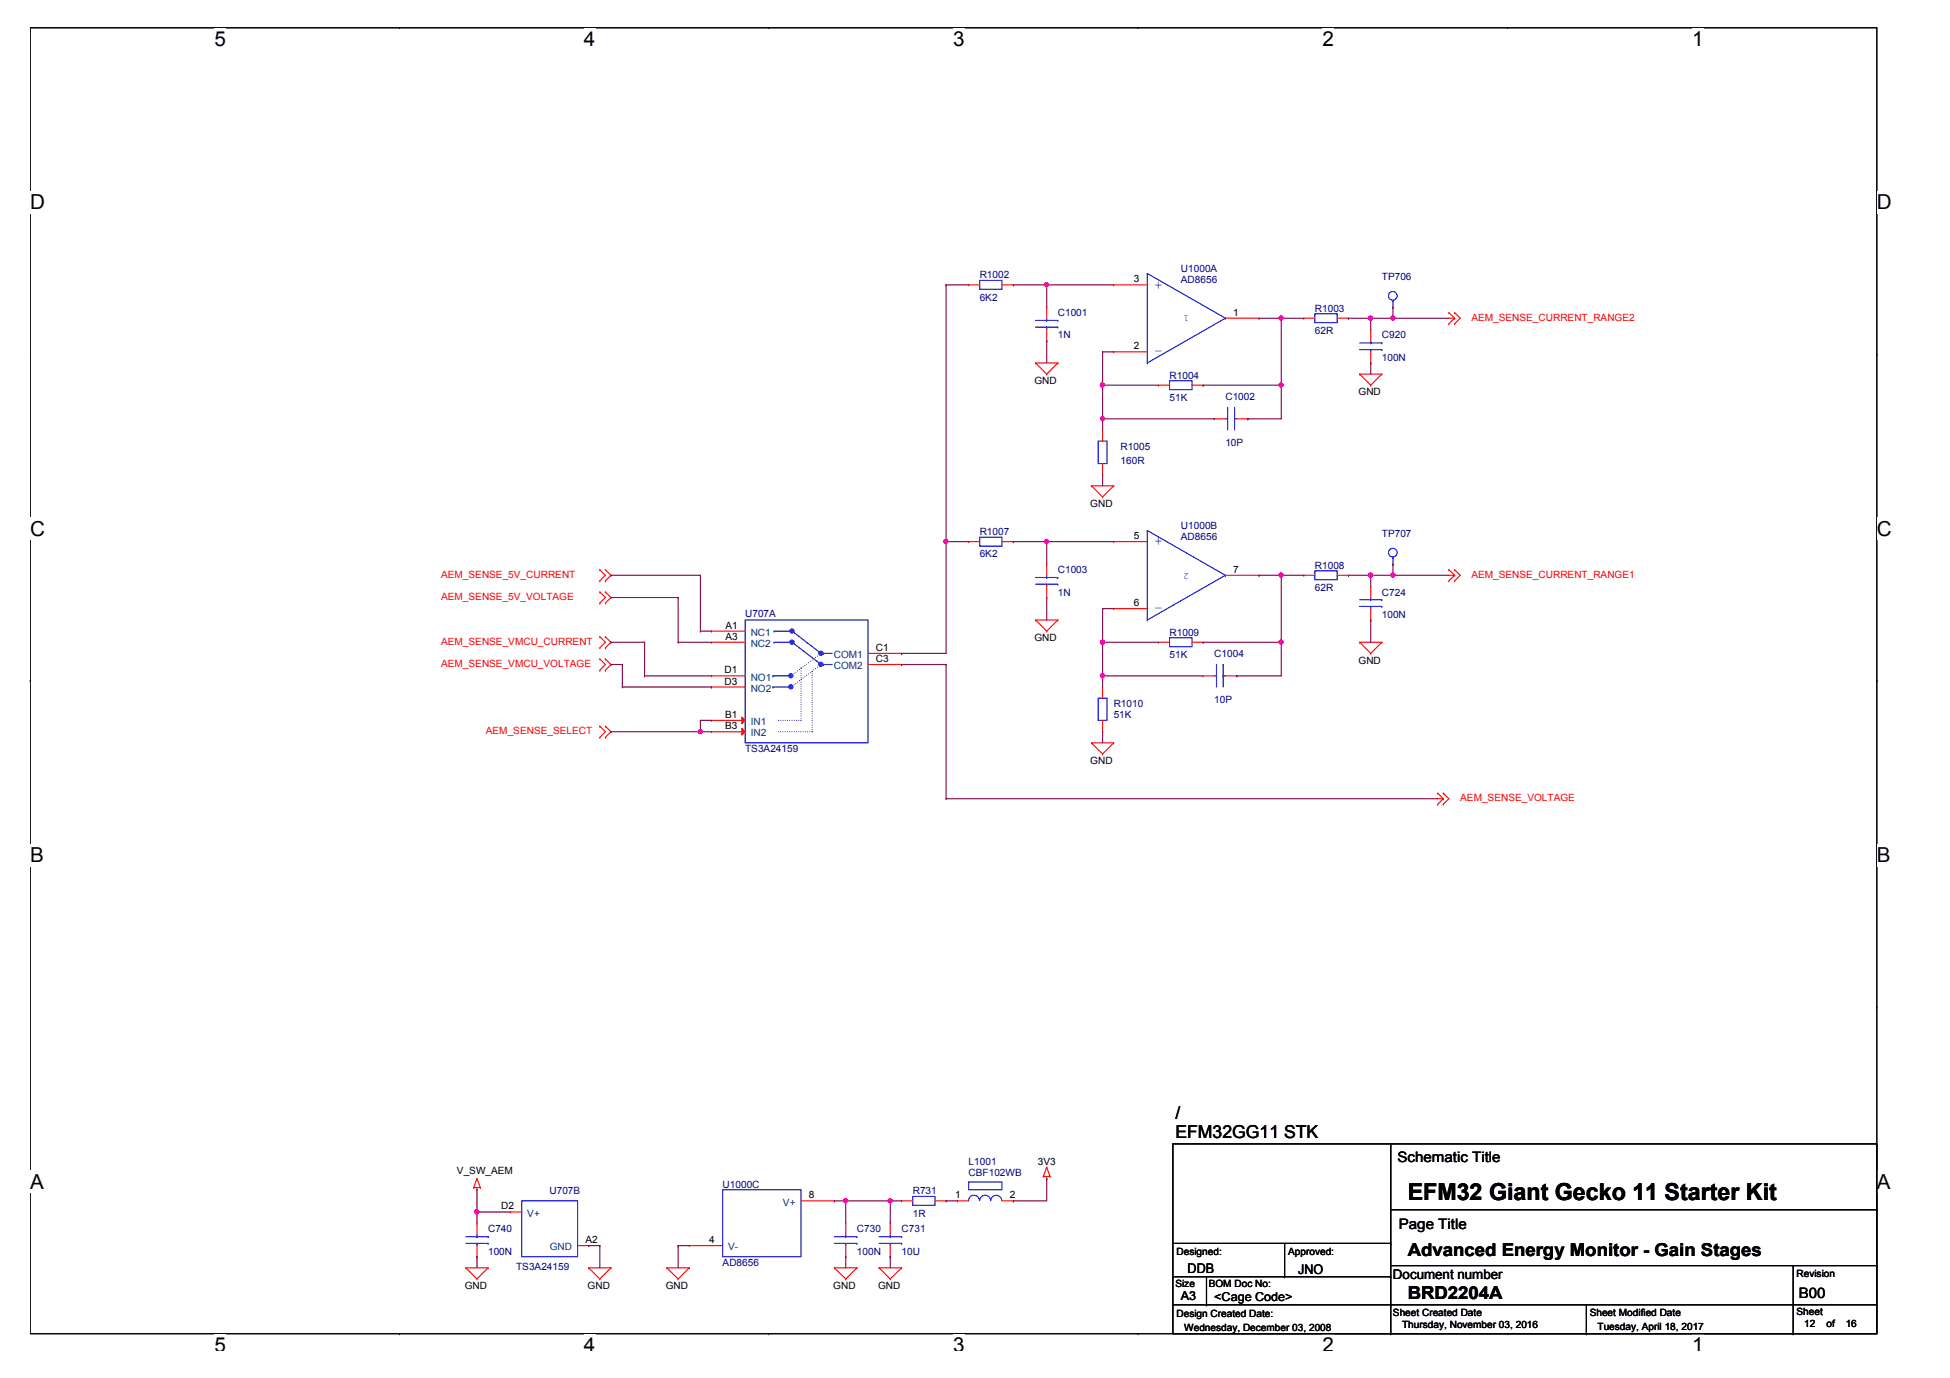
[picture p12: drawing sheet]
<svg xmlns="http://www.w3.org/2000/svg" width="297mm" height="210mm" viewBox="0 0 297 210" stroke-linecap="round" stroke-linejoin="round" font-family="sans-serif">
<path d="M4.6 4.2h281.3v199h-281.3z" fill="none" stroke="#000" stroke-width=".17"/>
<g fill="#fff">
<path d="M32.7 4.2h1.7v3.5h-1.7z"/>
<path d="M32.7 203.2h1.7v2.5h-1.7z"/>
</g>
<path d="M60.8 4.2h.1M60.8 203.2h.1" fill="none" stroke="#000" stroke-width=".17"/>
<g fill="#fff">
<path d="M89 4.2h1.7v3.5h-1.7z"/>
<path d="M89 203.2h1.7v2.5h-1.7z"/>
</g>
<path d="M117.1 4.2h.1M117.1 203.2h.1" fill="none" stroke="#000" stroke-width=".17"/>
<g fill="#fff">
<path d="M145.2 4.2h1.8v3.5h-1.8z"/>
<path d="M145.2 203.2h1.8v2.5h-1.8z"/>
</g>
<path d="M173.4 4.2h.1M173.4 203.2h.1" fill="none" stroke="#000" stroke-width=".17"/>
<g fill="#fff">
<path d="M201.5 4.2h1.7v3.5h-1.7z"/>
<path d="M201.5 203.2h1.7v2.5h-1.7z"/>
</g>
<path d="M229.6 4.2h.1M229.6 203.2h.1" fill="none" stroke="#000" stroke-width=".17"/>
<g fill="#fff">
<path d="M257.7 4.2h1.8v3.5h-1.8z"/>
<path d="M257.7 203.2h1.8v2.5h-1.8z"/>
<path d="M4.6 29.1h2.2v3.5h-2.2z"/>
<path d="M285.9 29.1h2.2v3.5h-2.2z"/>
<path d="M4.6 78.8h2.2v3.5h-2.2z"/>
<path d="M285.9 78.8h2.2v3.5h-2.2z"/>
</g>
<path d="M4.6 53.9h.1M285.9 53.9h.1" fill="none" stroke="#000" stroke-width=".17"/>
<g fill="#fff">
<path d="M4.6 128.5h2.1v3.5h-2.1z"/>
<path d="M285.9 128.5h2.1v3.5h-2.1z"/>
</g>
<path d="M4.6 103.7h.1M285.9 103.7h.1" fill="none" stroke="#000" stroke-width=".17"/>
<path d="M4.6 103.7h.1M285.9 103.7h.1" fill="none" stroke="#000" stroke-width=".15"/>
<g fill="#fff">
<path d="M4.6 178.3h2.1v3.4h-2.1z"/>
<path d="M285.9 178.3h2.1v3.4h-2.1z"/>
</g>
<g fill="none" stroke="#000" stroke-width=".17">
<path d="M4.6 153.4h.1M285.9 153.4h.1M178.7 174.2h107.2v29h-107.2zM211.9 174.2v29M178.7 198.8h.1M178.7 198.8h107.2M178.7 194.5h33.2M178.7 189.4h33.2M183.8 198.8h.1M183.8 194.5v4.3M195.7 194.5h.1M195.7 189.4v5.1"/>
<path d="M211.9 198.8h.1M211.9 194.5h.1M211.9 189.4h.1M211.9 184.3h74M211.9 192.8h74M241.7 198.8v4.4M273.1 198.8h.1M273.1 192.8v10.4M285.9 184.3h.1M285.9 192.8h.1M211.9 203.2h.1M241.7 203.2h.1"/>
<path d="M273.1 203.2h.1"/>
</g>
<g fill="none" stroke="#f00" stroke-width=".17">
<path d="M157.7 55.3h.1M157.7 55.3h3.4M157.7 55.3l1.7 1.7M159.4 57h.1M161.1 55.3h.1M161.1 55.3l-1.7 1.7M169.6 53.6h.1M169.6 43.4h.1M169.6 53.6h5.2M169.6 43.4h5.2M176.5 58.7h.1M176.5 58.7h1.7"/>
<path d="M181.6 58.7h1.7M183.3 58.7h.1M186.7 48.5h5.1M191.8 48.5h.1M207.1 57h.1M207.1 57h3.4M207.1 57l1.7 1.7M208.8 58.7h.1M210.5 57h.1M210.5 57l-1.7 1.7M220.7 47.6h.1M220.7 49.3h.1"/>
<path d="M220.7 47.6l.9 .9M220.7 48.5h.9M221.6 47.6h.1M221.6 49.3h.1M221.6 48.5h.1M221.6 47.6l.8 .9-.8 .8M221.6 48.5l-.9 .8M166.3 74h.1M166.3 74h3.3M166.3 74l1.7 1.7M168 75.7h.1M168 72.3h.1"/>
<path d="M168 65.5h.1M168 65.5v1.7M168 70.6v1.7M169.6 74h.1M169.6 74l-1.6 1.7M185 63.8h.1M185 63.8h1.7M188.4 63.8h1.7M190.1 63.8h.1M91.4 86.8h.1M91.4 88.5h.1M91.4 90.2h.1"/>
<path d="M91.4 91.9h.1M91.4 97h.1M91.4 98.7h.1M91.4 86.8l.8 .8-.8 .9M91.4 90.2l.8 .8-.8 .9M91.4 97l.8 .8-.8 .9M92.2 86.8h.1M92.2 88.5h.1M92.2 90.2h.1M92.2 91.9h.1M92.2 97h.1M92.2 98.7h.1"/>
<path d="M92.2 86.8l.9 .8-.9 .9M92.2 90.2l.9 .8-.9 .9M92.2 97l.9 .8-.9 .9M147.5 82.5h.1M147.5 82.5h1.7M152.6 82.5h1.8M154.4 82.5h.1M157.7 94.4h.1M157.7 94.4h3.4M157.7 94.4l1.7 1.7M159.4 96.1h.1M161.1 94.4h.1"/>
<path d="M161.1 94.4l-1.7 1.7M169.6 92.7h.1M169.6 82.5h.1M169.6 82.5h5.2M169.6 92.7h5.2M186.7 87.6h5.1M191.8 87.6h.1M198.6 87.6h.1M198.6 87.6h1.7M203.7 87.6h1.7M205.4 87.6h.1M207.1 97.8h.1"/>
<path d="M207.1 97.8h3.4M207.1 97.8l1.7 1.7M208.8 99.5h.1M208.8 89.3h.1M208.8 94.4h.1M208.8 89.3v1.7M208.8 92.7v1.7M210.5 97.8h.1M210.5 97.8l-1.7 1.7M220.7 86.8h.1M220.7 88.5h.1M220.7 86.8l.9 .8"/>
<path d="M220.7 87.6h.9M221.6 86.8h.1M221.6 88.5h.1M221.6 87.6h.1M221.6 86.8l.8 .8-.8 .9M221.6 87.6l-.9 .9M91.4 110.6h.1M91.4 112.3h.1M91.4 100.4h.1M91.4 102.1h.1M91.4 110.6l.8 .9-.8 .8M91.4 100.4l.8 .8-.8 .9"/>
<path d="M92.2 110.6h.1M92.2 112.3h.1M92.2 100.4h.1M92.2 102.1h.1M92.2 110.6l.9 .9-.9 .8M92.2 100.4l.9 .8-.9 .9M166.3 113.2h.1M166.3 113.2h3.3M166.3 113.2l1.7 1.6M168 114.8h.1M168 111.5h.1M168 104.6h.1"/>
<path d="M168 104.6v1.7M168 109.7v1.8M169.6 113.2h.1M169.6 113.2l-1.6 1.6M219 120.8h.1M219 122.5h.1M219 120.8l.9 .9M219 121.7h.9M219.9 120.8h.1M219.9 122.5h.1M219.9 121.7h.1M219.9 120.8l.8 .9-.8 .8"/>
<path d="M219.9 121.7l-.9 .8M72.7 179.5h.1M72.7 179.5l-.5 1.4M72.7 179.5l.5 1.4M158.9 179.2h.1M158.9 179.2h1M159.4 179.5h.1M159.4 177.8h.1M159.4 179.2v.3M159.4 177.8l-.5 1.4M159.4 177.8l.5 1.4M159.9 179.2h.1"/>
<path d="M71 193.1h.1M71 193.1h3.4M71 193.1l1.7 1.7M72.2 180.9h.1M72.2 180.9h1M72.7 194.8h.1M72.7 181.2h.1M72.7 186.3h.1M72.7 191.4h.1M72.7 180.9v.3M72.7 186.3v1.7M72.7 189.7v1.7"/>
<path d="M73.2 180.9h.1M74.4 193.1h.1M74.4 193.1l-1.7 1.7M89.7 193.1h.1M89.7 193.1h3.4M89.7 193.1l1.7 1.7M91.4 194.8h.1M93.1 193.1h.1M93.1 193.1l-1.7 1.7M101.6 193.1h.1M101.6 193.1h3.4M101.6 193.1l1.7 1.7"/>
<path d="M103.3 194.8h.1M105 193.1h.1M105 193.1l-1.7 1.7M127.1 193.1h.1M127.1 193.1h3.4M127.1 193.1l1.7 1.7M128.8 194.8h.1M128.8 186.3h.1M128.8 191.4h.1M128.8 186.3v1.7M128.8 189.7v1.7M130.5 193.1h.1"/>
<path d="M130.5 193.1l-1.7 1.7M133.9 193.1h.1M133.9 193.1h3.4M133.9 193.1l1.7 1.7M135.6 194.8h.1M137.3 193.1h.1M137.3 182.9h.1M137.3 193.1l-1.7 1.7M137.3 182.9h1.7M142.4 182.9h1.7M144.1 182.9h.1"/>
</g>
<g fill="none" stroke="#00f" stroke-width=".17">
<path d="M174.8 55.3h.1M174.8 41.7h.1M174.8 41.7v13.6M174.8 41.7l11.9 6.8M178.2 58h3.4v1.4h-3.4zM186.7 48.5h.1M186.7 48.5l-11.9 6.8M167.3 67.2h1.3v3.4h-1.3zM186.7 63.8h.3M187 62.1h.1M187 63.8h.1M187 62.1v3.4"/>
<path d="M188.1 62.1h.1M188.1 63.8h.1M188.1 62.1v3.4M188.1 63.8h.3M113.5 94.4h18.7v18.8h-18.7zM120.7 96.1h.1M120.7 97.8h.1M120.7 96.1l4.4 3.4M120.7 97.8l4.4 3.4M149.2 81.8h3.4v1.4h-3.4zM174.8 94.4h.1M174.8 80.8h.1"/>
<path d="M174.8 80.8v13.6M174.8 80.8l11.9 6.8M186.7 87.6h.1M186.7 87.6l-11.9 6.8M200.3 87h3.4v1.3h-3.4zM207.1 91.4h3.4M207.1 92.4h3.4M208.8 92.4h.1M208.8 91.4h.1M208.8 91v.4M208.8 92.4v.3M210.5 91.4h.1"/>
<path d="M210.5 92.4h.1M167.3 106.3h1.3v3.4h-1.3zM71 188.4h3.4M71 189.4h3.4M72.7 189.4h.1M72.7 188.4h.1M72.7 188v.4M72.7 189.4v.3M74.4 188.4h.1M74.4 189.4h.1M127.1 188.4h3.4M127.1 189.4h3.4"/>
<path d="M128.8 189.4h.1M128.8 188.4h.1M128.8 188v.4M128.8 189.4v.3M130.5 188.4h.1M130.5 189.4h.1M139 182.2h3.4v1.4h-3.4z"/>
</g>
<path d="M125.1 99.5l-4.6 3.5M118.6 111.5h.1M120.5 103h.1M120.5 104.6h.1M122 109.7v-8M122 101.7h.1M123.7 111.5h-5.1M123.7 111.5v-9.2M123.7 102.3h.1M125.1 101.2l-4.6 3.4" fill="none" stroke="#00f" stroke-width=".17" stroke-dasharray="0 .3"/>
<circle cx="120.5" cy="104.6" r=".32" fill="#00f"/>
<circle cx="120.5" cy="104.6" r=".32" fill="none" stroke="#00f" stroke-width=".17"/>
<circle cx="120.5" cy="102.9" r=".32" fill="#00f"/>
<g fill="none" stroke="#00f" stroke-width=".17">
<path d="M117.9 96.1h.1M117.9 96.1h2.4M117.7 103h.1M117.7 104.6h.1M117.7 103h2.5M117.7 104.6h2.5"/>
<circle cx="120.5" cy="102.9" r=".32"/>
</g>
<path d="M118.6 109.7h.1M122 109.7h-3.4" fill="none" stroke="#00f" stroke-width=".17" stroke-dasharray="0 .3"/>
<circle cx="120.6" cy="96.1" r=".32" fill="#00f"/>
<g fill="none" stroke="#00f" stroke-width=".17">
<path d="M117.9 97.8h.1M117.9 97.8h2.4"/>
<circle cx="120.6" cy="96.1" r=".32"/>
</g>
<circle cx="120.6" cy="97.8" r=".32" fill="#00f"/>
<g fill="none" stroke="#00f" stroke-width=".17">
<path d="M125.4 99.5h.1M125.4 99.5h1.4"/>
<circle cx="120.6" cy="97.8" r=".32"/>
</g>
<circle cx="125" cy="99.5" r=".32" fill="#00f"/>
<circle cx="125" cy="99.5" r=".32" fill="none" stroke="#00f" stroke-width=".17"/>
<circle cx="125" cy="101.2" r=".32" fill="#00f"/>
<g fill="none" stroke="#00f" stroke-width=".17">
<path d="M125.4 101.2h.1M125.4 101.2h1.4"/>
<circle cx="125" cy="101.2" r=".32"/>
</g>
<path d="M108.4 96.1h.1M108.4 96.1h5.1M132.2 99.5h5.1M137.3 99.5h.1M108.4 103h.1M108.4 103h5.1" fill="none" stroke="#f00" stroke-width=".17"/>
<path d="M113 109.2l.5 .5-.5 .5z" fill="#f00"/>
<path d="M108.4 97.8h.1M108.4 97.8h5.1M108.4 109.7h.1M108.4 104.6h.1M108.4 109.7h5.1M108.4 104.6h5.1M113 109.2l.5 .5-.5 .5zM132.2 101.2h5.1M137.3 101.2h.1" fill="none" stroke="#f00" stroke-width=".17"/>
<path d="M113 111l.5 .5-.5 .5z" fill="#f00"/>
<g fill="none" stroke="#f00" stroke-width=".17">
<path d="M147.5 43.4h.1M147.5 43.4h1.7M152.6 43.4h1.8M154.4 43.4h.1M159.4 46.8h.1M159.4 51.9h.1M159.4 46.8v1.7M159.4 50.2v1.7M198.6 48.5h.1M198.6 48.5h1.7M203.7 48.5h1.7M205.4 48.5h.1"/>
<path d="M208.8 50.2h.1M208.8 55.3h.1M208.8 50.2v1.7M208.8 53.6v1.7M212.2 46.8h.1M159.4 85.9h.1M159.4 91h.1M159.4 85.9v1.7M159.4 89.3v1.7M176.5 97.8h.1M176.5 97.8h1.7M181.6 97.8h1.7"/>
<path d="M183.3 97.8h.1M212.2 85.9h.1M108.4 111.5h.1M108.4 111.5h5.1M113 111l.5 .5-.5 .5zM183.3 103h.1M183.3 103h1.7M186.7 103h1.7M188.4 103h.1M77.8 184.6h.1M77.8 184.6h1.7M88 189.7h1.7"/>
<path d="M89.7 189.7h.1M105 189.7h.1M105 189.7h5.1M122 182.9h5.1M127.1 182.9h.1M135.6 186.3h.1M135.6 191.4h.1M135.6 186.3v1.7M135.6 189.7v1.7M145.9 182.9h.1M145.9 182.9h1.6M152.6 182.9h1.8"/>
<path d="M154.4 182.9h.1"/>
</g>
<g fill="none" stroke="#00f" stroke-width=".17">
<path d="M149.2 42.7h3.4v1.4h-3.4zM157.7 48.8h3.4M157.7 49.8h3.4M159.4 49.8h.1M159.4 48.8h.1M159.4 48.5v.3M159.4 49.8v.4M161.1 48.8h.1M161.1 49.8h.1M200.3 47.8h3.4v1.3h-3.4zM207.1 52.2h3.4M207.1 53.3h3.4"/>
<path d="M208.8 53.3h.1M208.8 52.2h.1M208.8 51.9v.3M208.8 53.3v.3M210.5 52.2h.1M210.5 53.3h.1M212.2 45.8h.1M212.2 45.8v1M157.7 88h3.4M157.7 89h3.4M159.4 89h.1M159.4 88h.1"/>
<path d="M159.4 87.6v.4M159.4 89v.3M161.1 88h.1M161.1 89h.1M178.2 97.2h3.4v1.3h-3.4zM212.2 84.9h.1M212.2 84.9v1M185 103h.3M185.3 101.2h.1M185.3 103h.1M185.3 101.2v3.4M186.3 101.2h.1"/>
<path d="M186.3 103h.1M186.3 101.2v3.4M186.3 103h.4M79.5 182.9h8.5v8.5h-8.5zM110.1 181.2h11.9v10.2h-11.9zM133.9 188.4h3.4M133.9 189.4h3.4M135.6 189.4h.1M135.6 188.4h.1M135.6 188v.4M135.6 189.4v.3M137.3 188.4h.1"/>
<path d="M137.3 189.4h.1M147.5 180h5.1v1.2h-5.1zM147.5 182.9a.83 .83 0 0 1 .9-.8 .83 .83 0 0 1 .8 .8M149.2 182.9a.83 .83 0 0 1 .9-.8 .83 .83 0 0 1 .8 .8M150.9 182.9a.83 .83 0 0 1 .9-.8 .83 .83 0 0 1 .8 .8"/>
<circle cx="212.2" cy="45.1" r=".66"/>
<circle cx="212.2" cy="84.2" r=".66"/>
</g>
<path d="M144.1 43.4h.1M144.1 43.4h3.4M212.2 46.8h.1M212.2 48.5h.1M212.2 46.8v1.7M212.2 48.5h8.5M137.3 99.5h.1M137.3 99.5h6.8M137.3 101.2h.1M137.3 101.2h6.8" fill="none" stroke="#800040" stroke-width=".17"/>
<circle cx="212.2" cy="48.4" r=".32" fill="#f0f"/>
<circle cx="212.2" cy="48.4" r=".32" fill="none" stroke="#f0f" stroke-width=".17"/>
<path d="M154.4 43.4h.1M154.4 43.4h5M168 58.7h.1M168 53.6h.1M168 58.7h8.5M168 53.6v5.1" fill="none" stroke="#800040" stroke-width=".17"/>
<circle cx="167.9" cy="58.6" r=".32" fill="#f0f"/>
<circle cx="167.9" cy="58.6" r=".32" fill="none" stroke="#f0f" stroke-width=".17"/>
<path d="M168 53.6h.1M168 53.6h1.6M191.8 48.5h.1M191.8 48.5h3.4M195.2 48.5h.1M195.2 48.5v10.2" fill="none" stroke="#800040" stroke-width=".17"/>
<circle cx="195.1" cy="58.6" r=".32" fill="#f0f"/>
<circle cx="195.1" cy="58.6" r=".32" fill="none" stroke="#f0f" stroke-width=".17"/>
<circle cx="195.1" cy="48.4" r=".32" fill="#f0f"/>
<circle cx="195.1" cy="48.4" r=".32" fill="none" stroke="#f0f" stroke-width=".17"/>
<path d="M159.4 43.4h.1M159.4 43.4v3.4M159.4 43.4h10.2M183.3 58.7h.1M183.3 58.7h11.9M195.2 48.5h.1M195.2 48.5h3.4" fill="none" stroke="#800040" stroke-width=".17"/>
<circle cx="159.4" cy="43.4" r=".32" fill="#f0f"/>
<circle cx="159.4" cy="43.4" r=".32" fill="none" stroke="#f0f" stroke-width=".17"/>
<path d="M159.4 51.9h.1M159.4 51.9v3.4M168 63.8h.1M168 63.8h17" fill="none" stroke="#800040" stroke-width=".17"/>
<circle cx="167.9" cy="63.8" r=".32" fill="#f0f"/>
<circle cx="167.9" cy="63.8" r=".32" fill="none" stroke="#f0f" stroke-width=".17"/>
<path d="M168 58.7h.1M168 58.7v6.8M195.2 58.7h.1M195.2 58.7v5.1h-5.1M205.4 48.5h.1M205.4 48.5h3.4M208.8 48.5h.1M208.8 48.5v1.7M168 63.8h.1M168 72.3h.1M168 72.3v1.7M190.1 63.8h.1" fill="none" stroke="#800040" stroke-width=".17"/>
<circle cx="208.8" cy="48.4" r=".32" fill="#f0f"/>
<circle cx="208.8" cy="48.4" r=".32" fill="none" stroke="#f0f" stroke-width=".17"/>
<path d="M208.8 48.5h.1M208.8 55.3h.1M208.8 48.5h3.4M208.8 55.3v1.7M208.8 87.6h.1M208.8 94.4h.1M208.8 87.6v1.7M208.8 94.4v3.4M208.8 87.6h11.9M212.2 85.9h.1M212.2 87.6h.1M212.2 85.9v1.7" fill="none" stroke="#800040" stroke-width=".17"/>
<circle cx="212.2" cy="87.6" r=".32" fill="#f0f"/>
<circle cx="212.2" cy="87.6" r=".32" fill="none" stroke="#f0f" stroke-width=".17"/>
<path d="M154.4 82.5h.1M154.4 82.5h5M168 97.8h.1M168 92.7h.1M168 97.8h8.5M168 92.7v5.1M168 92.7h1.6M191.8 87.6h.1M191.8 87.6h3.4M195.2 87.6h.1M195.2 87.6v10.2" fill="none" stroke="#800040" stroke-width=".17"/>
<circle cx="195.1" cy="97.8" r=".32" fill="#f0f"/>
<circle cx="195.1" cy="97.8" r=".32" fill="none" stroke="#f0f" stroke-width=".17"/>
<path d="M183.3 97.8h.1M183.3 97.8h11.9M195.2 87.6h.1M195.2 87.6h3.4" fill="none" stroke="#800040" stroke-width=".17"/>
<circle cx="195.1" cy="87.6" r=".32" fill="#f0f"/>
<circle cx="195.1" cy="87.6" r=".32" fill="none" stroke="#f0f" stroke-width=".17"/>
<path d="M159.4 82.5h.1M159.4 82.5v3.4M159.4 82.5h10.2" fill="none" stroke="#800040" stroke-width=".17"/>
<circle cx="159.4" cy="82.5" r=".32" fill="#f0f"/>
<circle cx="159.4" cy="82.5" r=".32" fill="none" stroke="#f0f" stroke-width=".17"/>
<path d="M159.4 91h.1M159.4 91v3.4M168 97.8h.1M168 97.8v5.2M168 103h.1M168 103h15.3" fill="none" stroke="#800040" stroke-width=".17"/>
<circle cx="167.9" cy="97.8" r=".32" fill="#f0f"/>
<circle cx="167.9" cy="97.8" r=".32" fill="none" stroke="#f0f" stroke-width=".17"/>
<path d="M195.2 97.8h.1M195.2 97.8v5.2h-6.8M168 103h.1M168 103v1.6M188.4 103h.1" fill="none" stroke="#800040" stroke-width=".17"/>
<circle cx="167.9" cy="102.9" r=".32" fill="#f0f"/>
<circle cx="167.9" cy="102.9" r=".32" fill="none" stroke="#f0f" stroke-width=".17"/>
<path d="M205.4 87.6h.1M205.4 87.6h3.4" fill="none" stroke="#800040" stroke-width=".17"/>
<circle cx="208.8" cy="87.6" r=".32" fill="#f0f"/>
<circle cx="208.8" cy="87.6" r=".32" fill="none" stroke="#f0f" stroke-width=".17"/>
<path d="M144.1 43.4h.1M144.1 43.4v39.1M144.1 82.5h.1M144.1 82.5h3.4" fill="none" stroke="#800040" stroke-width=".17"/>
<circle cx="144.1" cy="82.5" r=".32" fill="#f0f"/>
<circle cx="144.1" cy="82.5" r=".32" fill="none" stroke="#f0f" stroke-width=".17"/>
<path d="M93.1 111.5h.1M93.1 111.5h13.6" fill="none" stroke="#800040" stroke-width=".17"/>
<circle cx="106.7" cy="111.4" r=".32" fill="#f0f"/>
<circle cx="106.7" cy="111.4" r=".32" fill="none" stroke="#f0f" stroke-width=".17"/>
<g fill="none" stroke="#800040" stroke-width=".17">
<path d="M93.1 87.6h.1M93.1 91h.1M93.1 87.6h13.6M93.1 91h10.2M106.7 109.7h.1M106.7 111.5h.1M106.7 109.7h1.7M106.7 111.5h1.7M168 111.5h.1M168 111.5v1.7M159.4 179.5h.1M159.4 179.5v3.4h-5"/>
<path d="M103.3 189.7h.1M103.3 189.7v3.4M127.1 182.9h.1M127.1 182.9h1.7M128.8 191.4h.1M128.8 191.4v1.7M154.4 182.9h.1"/>
</g>
<circle cx="128.8" cy="182.9" r=".32" fill="#f0f"/>
<circle cx="128.8" cy="182.9" r=".32" fill="none" stroke="#f0f" stroke-width=".17"/>
<path d="M135.6 182.9h.1M135.6 182.9v3.4" fill="none" stroke="#800040" stroke-width=".17"/>
<circle cx="135.6" cy="182.9" r=".32" fill="#f0f"/>
<circle cx="135.6" cy="182.9" r=".32" fill="none" stroke="#f0f" stroke-width=".17"/>
<g fill="none" stroke="#800040" stroke-width=".17">
<path d="M144.1 82.5h.1M144.1 82.5v17M144.1 101.2h.1M144.1 101.2v20.5M144.1 121.7h.1M144.1 121.7h74.9M72.7 191.4h.1M72.7 184.6h.1M72.7 191.4v1.7M72.7 184.6h5.1M89.7 189.7h.1M89.7 189.7h1.7"/>
<path d="M91.4 189.7h.1M91.4 189.7v3.4M103.3 189.7h.1M103.3 189.7h1.7M128.8 182.9h.1M128.8 182.9h8.5M128.8 182.9v3.4M135.6 182.9h.1M135.6 191.4h.1M135.6 191.4v1.7M144.1 182.9h.1M144.1 182.9h1.8"/>
</g>
<circle cx="72.6" cy="184.6" r=".32" fill="#f0f"/>
<circle cx="72.6" cy="184.6" r=".32" fill="none" stroke="#f0f" stroke-width=".17"/>
<g fill="none" stroke="#800040" stroke-width=".17">
<path d="M93.1 97.8h.1M93.1 97.8h5.1M98.2 97.8h.1M98.2 97.8v5.2M103.3 91h.1M103.3 97.8h.1M103.3 97.8h5.1M103.3 91v6.8M106.7 87.6h.1M106.7 96.1h.1M106.7 87.6v8.5M106.7 96.1h1.7"/>
<path d="M93.1 101.2h.1M93.1 101.2h1.7v3.4M94.8 104.6h.1M94.8 104.6h13.6M98.2 103h.1M98.2 103h10.2M106.7 111.5h.1M106.7 109.7v1.8M108.4 104.6h.1M72.7 184.6h.1M72.7 181.2v5.1"/>
</g>
<circle cx="212.2" cy="48.4" r=".32" fill="#f0f"/>
<circle cx="212.2" cy="48.4" r=".32" fill="none" stroke="#f0f" stroke-width=".17"/>
<circle cx="167.9" cy="58.6" r=".32" fill="#f0f"/>
<circle cx="167.9" cy="58.6" r=".32" fill="none" stroke="#f0f" stroke-width=".17"/>
<circle cx="195.1" cy="58.6" r=".32" fill="#f0f"/>
<circle cx="195.1" cy="58.6" r=".32" fill="none" stroke="#f0f" stroke-width=".17"/>
<circle cx="195.1" cy="48.4" r=".32" fill="#f0f"/>
<circle cx="195.1" cy="48.4" r=".32" fill="none" stroke="#f0f" stroke-width=".17"/>
<circle cx="159.4" cy="43.4" r=".32" fill="#f0f"/>
<circle cx="159.4" cy="43.4" r=".32" fill="none" stroke="#f0f" stroke-width=".17"/>
<circle cx="167.9" cy="63.8" r=".32" fill="#f0f"/>
<circle cx="167.9" cy="63.8" r=".32" fill="none" stroke="#f0f" stroke-width=".17"/>
<circle cx="208.8" cy="48.4" r=".32" fill="#f0f"/>
<circle cx="208.8" cy="48.4" r=".32" fill="none" stroke="#f0f" stroke-width=".17"/>
<circle cx="212.2" cy="87.6" r=".32" fill="#f0f"/>
<circle cx="212.2" cy="87.6" r=".32" fill="none" stroke="#f0f" stroke-width=".17"/>
<circle cx="195.1" cy="97.8" r=".32" fill="#f0f"/>
<circle cx="195.1" cy="97.8" r=".32" fill="none" stroke="#f0f" stroke-width=".17"/>
<circle cx="195.1" cy="87.6" r=".32" fill="#f0f"/>
<circle cx="195.1" cy="87.6" r=".32" fill="none" stroke="#f0f" stroke-width=".17"/>
<circle cx="159.4" cy="82.5" r=".32" fill="#f0f"/>
<circle cx="159.4" cy="82.5" r=".32" fill="none" stroke="#f0f" stroke-width=".17"/>
<circle cx="167.9" cy="97.8" r=".32" fill="#f0f"/>
<circle cx="167.9" cy="97.8" r=".32" fill="none" stroke="#f0f" stroke-width=".17"/>
<circle cx="167.9" cy="102.9" r=".32" fill="#f0f"/>
<circle cx="167.9" cy="102.9" r=".32" fill="none" stroke="#f0f" stroke-width=".17"/>
<circle cx="208.8" cy="87.6" r=".32" fill="#f0f"/>
<circle cx="208.8" cy="87.6" r=".32" fill="none" stroke="#f0f" stroke-width=".17"/>
<circle cx="144.1" cy="82.5" r=".32" fill="#f0f"/>
<circle cx="144.1" cy="82.5" r=".32" fill="none" stroke="#f0f" stroke-width=".17"/>
<circle cx="106.7" cy="111.4" r=".32" fill="#f0f"/>
<circle cx="106.7" cy="111.4" r=".32" fill="none" stroke="#f0f" stroke-width=".17"/>
<circle cx="128.8" cy="182.9" r=".32" fill="#f0f"/>
<circle cx="128.8" cy="182.9" r=".32" fill="none" stroke="#f0f" stroke-width=".17"/>
<circle cx="135.6" cy="182.9" r=".32" fill="#f0f"/>
<circle cx="135.6" cy="182.9" r=".32" fill="none" stroke="#f0f" stroke-width=".17"/>
<circle cx="72.6" cy="184.6" r=".32" fill="#f0f"/>
<circle cx="72.6" cy="184.6" r=".32" fill="none" stroke="#f0f" stroke-width=".17"/>
<text font-size="3.6" x="214.4" y="182.8">EFM32 Giant Gecko 11 Starter Kit</text>
<g font-size="3.1">
<text x="32.7" y="7">5</text>
<text x="89" y="7">4</text>
<text x="145.2" y="7">3</text>
<text x="201.5" y="7">2</text>
<text x="257.7" y="7">1</text>
<text x="4.6" y="31.9">D</text>
<text x="285.9" y="31.9">D</text>
<text x="4.6" y="81.6">C</text>
<text x="285.9" y="81.6">C</text>
<text x="4.6" y="131.3">B</text>
<text x="285.9" y="131.3">B</text>
<text x="4.6" y="181.1">A</text>
<text x="285.9" y="181.1">A</text>
<text x="32.7" y="206">5</text>
<text x="89" y="206">4</text>
<text x="145.2" y="206">3</text>
<text x="201.5" y="206">2</text>
<text x="257.7" y="206">1</text>
</g>
<g font-size="2.7">
<text x="179" y="173.3">EFM32GG11 STK</text>
<text x="179" y="170.4">/</text>
<text x="214.4" y="191.3">Advanced Energy Monitor - Gain Stages</text>
<text x="214.4" y="197.9">BRD2204A</text>
</g>
<g font-size="2.2" fill="#00f">
<text x="177.1" y="42.8" transform="rotate(180 177.1 42.8)">+</text>
<text x="177.1" y="52.8" transform="rotate(180 177.1 52.8)">-</text>
<text x="177.1" y="81.9" transform="rotate(180 177.1 81.9)">+</text>
<text x="177.1" y="91.9" transform="rotate(180 177.1 91.9)">-</text>
</g>
<g font-size="2.2">
<text x="212.9" y="177">Schematic Title</text>
<text x="213.1" y="187.2">Page Title</text>
<text x="274" y="197.7">B00</text>
</g>
<g font-size="2">
<text x="180.9" y="193.8">DDB</text>
<text x="197.8" y="194">JNO</text>
<text x="212.2" y="194.9">Document number</text>
</g>
<g font-size="1.9">
<text x="179.9" y="198.1">A3</text>
<text x="185" y="198.2">&lt;Cage Code&gt;</text>
</g>
<g font-size="1.5" fill="#000080">
<text x="179.9" y="41.4">U1000A</text>
<text x="149.2" y="42.4">R1002</text>
<text x="149.2" y="45.8">6K2</text>
<text x="179.9" y="43.1">AD8656</text>
<text x="200.3" y="47.5">R1003</text>
<text x="210.5" y="42.7">TP706</text>
<text x="161.1" y="48.2">C1001</text>
<text x="161.1" y="51.6">1N</text>
<text x="200.3" y="50.9">62R</text>
<text x="210.5" y="51.6">C920</text>
<text x="178.2" y="57.7">R1004</text>
<text x="210.5" y="55">100N</text>
<text x="178.2" y="61.1">51K</text>
<text x="186.7" y="61">C1002</text>
<text x="170.7" y="68.6">R1005</text>
<text x="170.7" y="70.7">160R</text>
<text x="186.7" y="67.9">10P</text>
<text x="149.2" y="81.5">R1007</text>
<text x="179.9" y="80.5">U1000B</text>
<text x="179.9" y="82.2">AD8656</text>
<text x="210.5" y="81.9">TP707</text>
<text x="149.2" y="84.9">6K2</text>
<text x="161.1" y="87.3">C1003</text>
<text x="200.3" y="86.7">R1008</text>
<text x="113.5" y="93.9">U707A</text>
<text x="161.1" y="90.7">1N</text>
<text x="200.3" y="90">62R</text>
<text x="210.5" y="90.7">C724</text>
<text x="210.5" y="94.1">100N</text>
<text x="178.2" y="96.9">R1009</text>
<text x="178.2" y="100.2">51K</text>
<text x="185" y="100.1">C1004</text>
<text x="169.6" y="107.7">R1010</text>
<text x="185" y="107.1">10P</text>
<text x="169.6" y="109.4">51K</text>
<text x="113.5" y="114.6">TS3A24159</text>
<text x="147.5" y="177.5">L1001</text>
<text x="147.5" y="179.2">CBF102WB</text>
<text x="83.7" y="181.9">U707B</text>
<text x="110.1" y="180.9">U1000C</text>
<text x="139" y="181.9">R731</text>
<text x="139" y="185.3">1R</text>
<text x="74.4" y="187.7">C740</text>
<text x="74.4" y="191.1">100N</text>
<text x="130.5" y="187.7">C730</text>
<text x="130.5" y="191.1">100N</text>
<text x="137.3" y="187.7">C731</text>
<text x="137.3" y="191.1">10U</text>
<text x="78.6" y="193.5">TS3A24159</text>
<text x="110.1" y="192.8">AD8656</text>
</g>
<g font-size="1.5">
<text x="172.7" y="43">3</text>
<text x="172.7" y="53.2">2</text>
<text x="187.8" y="48.1">1</text>
<text x="157.6" y="58.5">GND</text>
<text x="206.9" y="60.2">GND</text>
<text x="166.1" y="77.3">GND</text>
<text x="172.7" y="82.1">5</text>
<text x="187.8" y="87.2">7</text>
<text x="110.5" y="95.8">A1</text>
<text x="172.7" y="92.3">6</text>
<text x="110.5" y="97.5">A3</text>
<text x="133.4" y="99.1">C1</text>
<text x="133.4" y="100.8">C3</text>
<text x="157.6" y="97.7">GND</text>
<text x="206.9" y="101.1">GND</text>
<text x="110.4" y="102.6">D1</text>
<text x="110.4" y="104.3">D3</text>
<text x="110.5" y="109.3">B1</text>
<text x="110.5" y="111.1">B3</text>
<text x="166.1" y="116.4">GND</text>
<text x="69.6" y="178.9">V_SW_AEM</text>
<text x="158.1" y="177.5">3V3</text>
<text x="76.3" y="184.2">D2</text>
<text x="123.2" y="182.5">8</text>
<text x="145.5" y="182.5">1</text>
<text x="153.8" y="182.5">2</text>
<text x="89.2" y="189.4">A2</text>
<text x="108" y="189.4">4</text>
<text x="179.2" y="191.1">Designed:</text>
<text x="196.2" y="191.1">Approved:</text>
<text x="70.8" y="196.4">GND</text>
<text x="89.5" y="196.4">GND</text>
<text x="101.4" y="196.4">GND</text>
<text x="126.9" y="196.4">GND</text>
<text x="133.7" y="196.4">GND</text>
<text x="179" y="196">Size</text>
<text x="184.1" y="196">BOM Doc No:</text>
<text x="273.7" y="194.5">Revision</text>
<text x="179.2" y="200.7">Design Created Date:</text>
<text x="180.4" y="202.7">Wednesday, December 03, 2008</text>
<text x="212.2" y="200.5">Sheet Created Date</text>
<text x="213.6" y="202.4">Thursday, November 03, 2016</text>
<text x="242.2" y="200.5">Sheet Modified Date</text>
<text x="243.3" y="202.5">Tuesday, April 18, 2017</text>
<text x="273.7" y="200.3">Sheet</text>
<text x="274.8" y="202.2">12</text>
<text x="278.2" y="202.2">of</text>
<text x="281.1" y="202.2">16</text>
</g>
<g font-size="1.5" fill="#00f">
<text x="181.1" y="48" transform="rotate(180 181.1 48)">1</text>
<text x="181.1" y="87.2" transform="rotate(180 181.1 87.2)">2</text>
</g>
<g font-size="1.5" fill="#f00">
<text x="224.1" y="48.9">AEM_SENSE_CURRENT_RANGE2</text>
<text x="67.2" y="88">AEM_SENSE_5V_CURRENT</text>
<text x="224.1" y="88">AEM_SENSE_CURRENT_RANGE1</text>
<text x="67.2" y="91.4">AEM_SENSE_5V_VOLTAGE</text>
<text x="67.2" y="98.2">AEM_SENSE_VMCU_CURRENT</text>
<text x="67.2" y="101.6">AEM_SENSE_VMCU_VOLTAGE</text>
<text x="74" y="111.8">AEM_SENSE_SELECT</text>
<text x="222.4" y="122">AEM_SENSE_VOLTAGE</text>
</g>
<g font-size="1.5" fill="#004080">
<text x="114.4" y="96.9">NC1</text>
<text x="114.4" y="98.6">NC2</text>
<text x="127" y="100.2">COM1</text>
<text x="127" y="101.9">COM2</text>
<text x="114.4" y="103.7">NO1</text>
<text x="114.4" y="105.4">NO2</text>
<text x="114.4" y="110.4">IN1</text>
<text x="114.4" y="112.2">IN2</text>
<text x="80.3" y="185.3">V+</text>
<text x="119.3" y="183.6">V+</text>
<text x="83.7" y="190.5">GND</text>
<text x="110.9" y="190.5">V-</text>
</g>
</svg>
